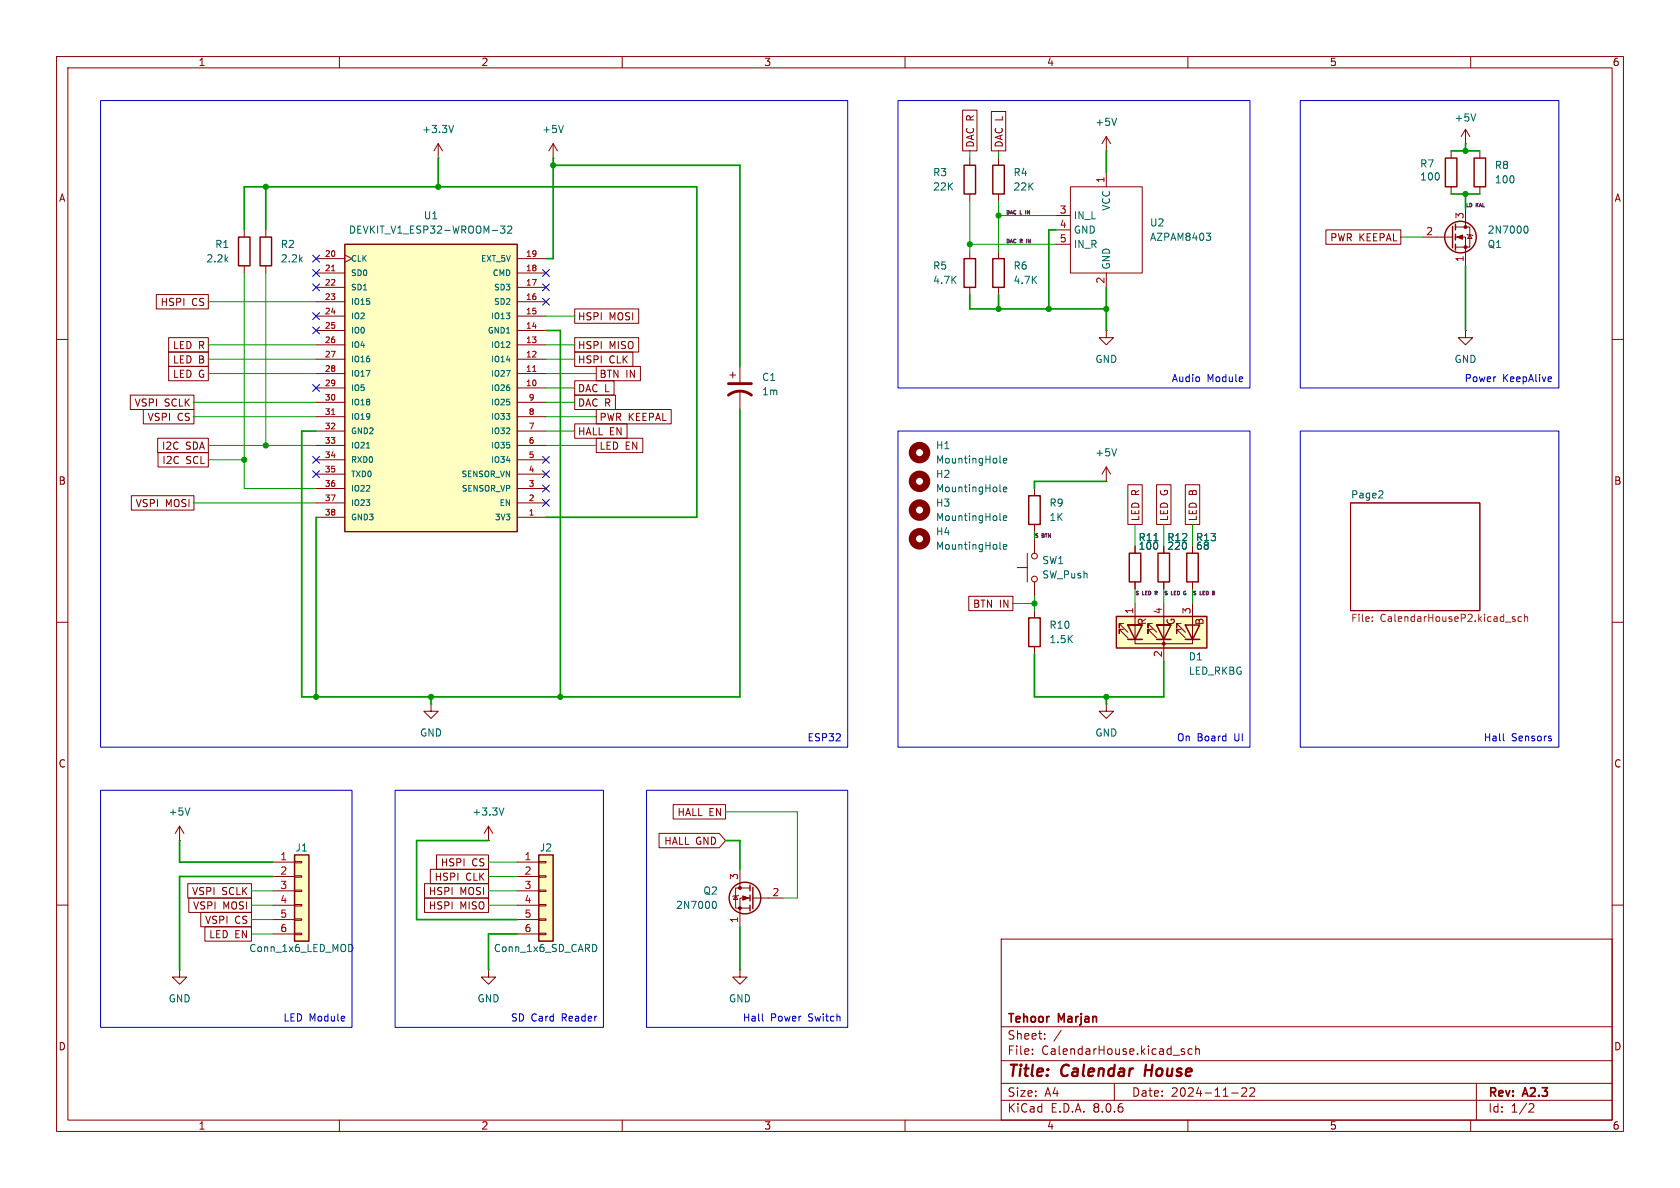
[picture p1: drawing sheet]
<svg xmlns="http://www.w3.org/2000/svg" width="297mm" height="210mm" viewBox="0 0 297 210" stroke-linecap="round" stroke-linejoin="round" font-family="sans-serif">
<g fill="none" stroke="#840000" stroke-width=".18">
<path d="M10 10h277v190h-277zM12 12h273v186h-273zM60 10v2M110 10v2M160 10v2M210 10v2M260 10v2M259.1 36.8v3.3M10 60h2M251.5 41.9h5.3M257.3 41.9h1.8v5.1M257.3 40.1h2.5v3.6h-2.5"/>
<path d="M259.3 41.4l.2 .1h.7l.1 .2M259.8 41.5l.4 .7h-.7zM285 60h2M238.8 88.9h22.8v19.1h-22.8zM10 110h2M285 110h2M10 160h2M285 160h2M177 166h108v32h-108zM60 198v2M110 198v2M160 198v2"/>
<path d="M177 194.5h108M177 191.5h108M177 187.5h108M177 181.5h108M182.5 186.3v.1M182.5 185.5v.1M184.7 183.6v.1M184.7 182.8v.1M187.6 182.1l-1.3 2M197 191.5v3M209 185.9l.4 .1 .1 .2-.3 .2h-.2M209 185.4l.4 .1"/>
<path d="M210 198v2M210.7 185.5l-.4-.1-.3 .3v.4l.2 .2h.5M211.4 185.5l.2-.1 .4 .1v.9M211.4 184.9v1.5M217.7 193.2h1.2M219.5 192.4l.6-.1 .2 .1 .1 .3-.9 1.1h.9M221 192.4l.5-.1 .2 .1 .1 .3-.9 1.1h.9M260 198v2M261 191.5v6.5M270.5 195.1l.5 .1 .2 .3-1 1.1h1"/>
</g>
<path d="M202.6 188.2l-.3 2" fill="none" stroke="#840000" stroke-width=".4"/>
<path d="M269.6 40l.1-.1a.68 .68 0 0 1 .5 .7 .68 .68 0 0 1-.5 .6h-.1M244.4 86.8l.1 .2-.1 .3-.7 .7h.8" fill="none" stroke="#006464" stroke-width=".18"/>
<path d="M242.6 109.7v.2M242.6 109.1v.1M267.8 109.1l-.3-.1-.2 .2 .1 .2 .4 .1v.3h-.5M269 109.1l-.4-.1-.2 .3 .1 .5h.5M269.5 109.1l.2-.1 .3 .1 .1 .8M269.5 108.6v1.3" fill="none" stroke="#725600" stroke-width=".18"/>
<g fill="none" stroke="#840000" stroke-width=".25">
<path d="M257.3 39.6v1M256.8 40v3.8M257.3 41.4v1M257.3 43.2v1"/>
<circle cx="258.2" cy="41.9" r="2.79"/>
</g>
<g fill="#840000" stroke="#840000" stroke-width=".18">
<path d="M257.6 41.9l1-.4v.8z"/>
<circle cx="259.1" cy="43.7" r=".25"/>
<circle cx="259.1" cy="40.1" r=".25"/>
</g>
<path d="M197.4 109h16v5.6h-16z" fill="#ffffc2"/>
<circle cx="205.7" cy="113.8" r=".25" fill="#840000" stroke="#840000" stroke-width=".18"/>
<g fill="none" stroke="#840000" stroke-width=".18">
<path d="M97.8 27.9h.1M97.8 25.4l-.8 1.3M97.8 25.4v2.5M97.8 25.4l.8 1.3M198.6 111.3h-.7v.7v-.7l1.5 1.5M198.6 110.2h-.7v.8v-.8l1.5 1.6M199.4 113h2.5M199.4 110.5h2.5zM199.4 110.5h.1M200.7 106.7v7.1h10.1v-1M203.7 111.3h-.8v.7v-.7l1.6 1.5M203.7 110.2h-.8v.8v-.8l1.6 1.6"/>
<path d="M204.5 113h2.5M204.5 110.5h2.5zM204.5 110.5h.1M205.7 106.7v10.1M208.8 111.3h-.8v.7v-.7l1.5 1.5M208.8 110.2h-.8v.8v-.8l1.5 1.6M210.8 106.7v6.3M195.6 124.5v1.2h1.2l-1.2 1.3-1.3-1.3h1.3M195.6 124.5h.1"/>
</g>
<path d="M197.4 109h16v5.6h-16zM199.4 110.5h2.5l-1.2 2.5zM199.4 113h2.5M204.5 110.5h2.5l-1.3 2.5zM204.5 113h2.5M209.5 110.5h2.6l-1.3 2.5zM209.5 113h2.6" fill="none" stroke="#840000" stroke-width=".25"/>
<path d="M99.6 22.2l-.4 1.2" fill="none" stroke="#006464" stroke-width=".18"/>
<path d="M61 43.2h30.4v50.8h-30.4z" fill="#ffffc2"/>
<path d="M175.5 29.2h2v5.1h-2zM255.5 27.9h2.1v5.1h-2.1zM42.2 41.9h2v5.1h-2zM46 41.9h2v5.1h-2zM61 43.2h30.4v50.8h-30.4zM170.4 45.7h2.1v5.1h-2.1zM181.9 87.6h2v5.1h-2zM199.6 97.8h2.1v5.1h-2.1zM204.7 97.8h2.1v5.1h-2.1zM181.9 109.2h2v5.1h-2z" fill="none" stroke="#840000" stroke-width=".25"/>
<g fill="none" stroke="#840000" stroke-width=".18">
<path d="M176.5 27.9v1.3M176.5 34.3v1.3M186.7 38.1h2.5M189.2 33h12.7v15.3h-12.7zM195.6 26.7h.1M195.6 24.1v2.6M195.6 30.5v2.5M195.6 24.1l-.8 1.3M195.6 24.1l.7 1.3M256.5 26.7v1.2M256.5 33v1.3M259.1 25.4h.1"/>
<path d="M259.1 22.9l-.8 1.2M259.1 22.9v2.5M259.1 22.9l.7 1.2M43.2 40.6v1.3M43.2 47v1.3M47 40.6v1.3M47 47v1.3M55.9 58.4h5.1M55.9 55.9h5.1M55.9 53.3h5.1M55.9 50.8h5.1M55.9 48.3h5.1"/>
<path d="M55.9 45.7h5.1M61 45.1l1.2 .6-1.2 .7M91.4 58.4h5.1M91.4 55.9h5.1M91.4 53.3h5.1M91.4 50.8h5.1M91.4 48.3h5.1M91.4 45.7h5.1M171.4 44.5v1.2M171.4 50.8v1.3M186.7 40.6h2.5M186.7 43.2h2.5"/>
<path d="M195.6 58.4v1.3h1.2l-1.2 1.3-1.3-1.3h1.3M195.6 58.4h.1M195.6 48.3v2.5M259.1 58.4v1.3h1.2l-1.2 1.3-1.3-1.3h1.3M259.1 58.4h.1M55.9 68.6h5.1M55.9 66h5.1M55.9 63.5h5.1M55.9 61h5.1M55.9 71.1h5.1M55.9 73.7h5.1M55.9 76.2h5.1"/>
<path d="M55.9 78.7h5.1M91.4 68.6h5.1M91.4 66h5.1M91.4 63.5h5.1M91.4 61h5.1M91.4 71.1h5.1M91.4 73.7h5.1M91.4 76.2h5.1M91.4 78.7h5.1M55.9 91.4h5.1M55.9 88.9h5.1M55.9 86.4h5.1"/>
<path d="M55.9 81.3h5.1M55.9 83.8h5.1M91.4 91.4h5.1M91.4 88.9h5.1M91.4 86.4h5.1M91.4 81.3h5.1M91.4 83.8h5.1M181.6 97.8v5.1M182.9 86.4v1.2M182.9 92.7v1.3M182.9 95.3v2.5M195.6 85.1h.1"/>
<path d="M195.6 82.6l-.8 1.2M195.6 82.6v2.5M195.6 82.6l.7 1.2M200.7 96.5v1.3M179.8 100.3h1.8M182.9 102.9v2.5M182.9 108v1.2M182.9 114.3v1.3M200.7 102.9v1.2M205.7 102.9v1.2M31.7 148.6h.1M31.7 146.1l-.7 1.2"/>
<path d="M31.7 146.1v2.5M31.7 146.1l.8 1.2M86.4 148.6h.1M86.4 146.1l-.8 1.2M86.4 146.1v2.5M86.4 146.1l.7 1.2M31.7 171.5v1.2h1.3l-1.3 1.3-1.2-1.3h1.2M31.7 171.5h.1"/>
<circle cx="182.9" cy="98.3" r=".51"/>
<circle cx="182.9" cy="102.4" r=".51"/>
</g>
<path d="M58.6 47.9h.6M58.6 73.3h.6M94.2 65.7h.6" fill="none" stroke="#a90000" stroke-width=".18"/>
<g fill="none" stroke="#006464" stroke-width=".18">
<path d="M88.5 39.9h.8l-.5 .5 .4 .2v.5l-.2 .1-.5-.1M197.4 20.9l-.4 1.3M260.9 20.1l-.4 1.3M89.7 40.1l.5-.2 .3 .4-.8 .9h.8M213.2 41.2h.8l-.4 .5M213.8 41.7l.2 .2v.3l-.2 .3M64.8 79.2h.6M197.4 79.3l-.4 1.3M176.8 96.9l.2 .2M176.8 86.8l.2 .1M176.8 81.7l.2 .2M177.4 96.7l.6-.1-.1-.3h-.3l-.2 .1v.6h.5"/>
<path d="M177.4 81.4l.6-.1-.1-.2-.3-.1-.2 .2v.6h.5M177.4 86.5l.6-.1-.1-.2-.3-.1-.2 .2v.6h.5M204 95.6h.7M33.6 142.8l-.5 1.3M89.1 142.8l-.4 1.3"/>
</g>
<g fill="none" stroke="#840000" stroke-width="1.3">
<circle cx="162.6" cy="85.1" r="1.27"/>
<circle cx="162.6" cy="80" r="1.27"/>
<circle cx="162.6" cy="95.2" r="1.27"/>
</g>
<path d="M52.1 151.1h2.5v15.3h-2.5z" fill="#ffffc2"/>
<g fill="none" stroke="#840000" stroke-width=".18">
<path d="M171.4 27.9v1.3M171.4 34.3v1.3M176.5 44.5v1.2M176.5 50.8v1.3M48.3 152.4h3.8M48.3 154.9h3.8M48.3 157.5h3.8M52.1 159.9h1.2v.2h-1.2zM52.1 157.4h1.2v.2h-1.2zM52.1 154.8h1.2v.3h-1.2zM52.1 152.3h1.2v.2h-1.2zM48.3 160h3.8"/>
<path d="M48.3 162.6h3.8M48.3 165.1h3.8M52.1 165h1.2v.2h-1.2zM52.1 162.4h1.2v.3h-1.2zM86.4 171.5v1.2h1.2l-1.2 1.3-1.3-1.3h1.3M86.4 171.5h.1"/>
</g>
<path d="M170.4 29.2h2.1v5.1h-2.1zM175.5 45.7h2v5.1h-2zM52.1 151.1h2.5v15.3h-2.5z" fill="none" stroke="#840000" stroke-width=".25"/>
<path d="M62 166.9a.68 .68 0 0 1 .4 .7 .68 .68 0 0 1-.4 .6" fill="none" stroke="#006464" stroke-width=".18"/>
<path d="M95.2 151.1h2.6v15.3h-2.6z" fill="#ffffc2"/>
<g fill="none" stroke="#840000" stroke-width=".18">
<path d="M170.2 19.5h2.5v7.2h-2.5zM175.3 19.7h2.5v7h-2.5zM77.5 27.9h.1M77.5 25.4l-.8 1.3M77.5 25.4v2.5M77.5 25.4l.7 1.3M261.6 26.7v1.2M261.6 33v1.3M27.6 52.1h9.2v2.5h-9.2zM29.8 59.7h7v2.5h-7zM101.6 59.7h11.3v2.5h-11.3zM101.6 54.6h11.3v2.6h-11.3z"/>
<path d="M234.4 40.6h13.2v2.6h-13.2zM23 69.8h11.3v2.6h-11.3zM25.3 72.4h9v2.5h-9zM27.9 77.5h8.9v2.5h-8.9zM29.8 64.8h7v2.5h-7zM29.8 62.2h7v2.6h-7zM101.6 62.2h10.3v2.6h-10.3zM101.6 74.9h9.3v2.6h-9.3zM101.6 67.3h7v2.6h-7zM101.6 69.8h7.2v2.6h-7.2zM105.4 72.4h13.3v2.5h-13.3zM105.4 77.5h8.2v2.5h-8.2z"/>
<path d="M105.4 64.8h7.8v2.5h-7.8zM129 66.3h1M129.5 65.8v1M130.8 64.8v2.8M130.8 69.1v3.3M23.2 87.6h11.1v2.6h-11.1zM27.9 80h8.9v2.6h-8.9zM199.4 85.7h2.5v7h-2.5zM200.7 96.5v1.3M204.5 85.7h2.5v7h-2.5zM209.5 85.7h2.6v7h-2.6zM171.3 105.4h7.8v2.6h-7.8z"/>
<path d="M200.7 102.9v1.2M205.7 102.9v1.2M210.8 102.9v1.2M76.2 124.5v1.2h1.3l-1.3 1.3-1.3-1.3h1.3M76.2 124.5h.1M33.2 156.2h11.2v2.6h-11.2zM33.4 158.7h11v2.6h-11zM75 158.7h11.4v2.6h-11.4zM75 156.2h11.4v2.6h-11.4zM76.1 153.7h10.3v2.5h-10.3zM77.2 151.1h9.2v2.6h-9.2zM91.4 152.4h3.8"/>
<path d="M91.4 154.9h3.8M91.4 157.5h3.8M95.2 159.9h1.3v.2h-1.3zM95.2 157.4h1.3v.2h-1.3zM95.2 154.8h1.3v.3h-1.3zM95.2 152.3h1.3v.2h-1.3zM116.5 147.3h10.7l1.1 1.3-1.1 1.3h-10.7zM119 142.2h9.3v2.6h-9.3zM130 158.4l.4 .6h-.7zM130.6 158.2l-.2 .2h-.7l-.2 .1M130.8 153.7v3.3M132.6 158.8h-1.8v5"/>
<path d="M132.6 157h-2.6v3.5h2.6M133.1 158.8h5.3M35.5 161.3h8.9v2.5h-8.9zM36.2 163.8h8.2v2.6h-8.2zM91.4 160h3.8M91.4 162.6h3.8M91.4 165.1h3.8M95.2 165h1.3v.2h-1.3zM95.2 162.4h1.3v.3h-1.3zM130.8 171.5v1.2h1.3l-1.3 1.3-1.3-1.3h1.3M130.8 171.5h.1"/>
</g>
<g fill="none" stroke="#840000" stroke-width=".25">
<path d="M260.6 27.9h2v5.1h-2zM209.8 97.8h2v5.1h-2zM95.2 151.1h2.6v15.3h-2.6zM132.6 156.5v1M132.6 158.2v1.1M133.1 156.8v3.9M132.6 160v1"/>
<circle cx="131.7" cy="158.7" r="2.79"/>
</g>
<path d="M80.2 22.2l-.4 1.2M176.8 91.8l.2 .2M177.4 91.6l.6-.1-.1-.3h-.3l-.2 .2v.6h.5M204 95.6h.7M126.1 159.4l.1-.1a.68 .68 0 0 1 .5 .7 .68 .68 0 0 1-.5 .6l-.1-.1M105.1 166.9a.68 .68 0 0 1 .4 .7 .68 .68 0 0 1-.4 .6" fill="none" stroke="#006464" stroke-width=".18"/>
<path d="M128.8 69.9a3.3 3.3 0 0 1 4 0M128.8 67.8h4" fill="none" stroke="#840000" stroke-width=".51"/>
<circle cx="162.6" cy="90.2" r="1.27" fill="none" stroke="#840000" stroke-width="1.3"/>
<g fill="#840000" stroke="#840000" stroke-width=".18">
<path d="M131.3 158.4l1 .4-1 .3z"/>
<circle cx="130.8" cy="160.5" r=".25"/>
<circle cx="130.8" cy="157" r=".25"/>
</g>
<path d="M181.3 37.2v.6M181.5 42.3v.6M204.2 104.8h.2M204.4 104.8l.2 .3M204.4 104.5h-.2v.6M209.5 104.5a.34 .34 0 0 0-.2 .3 .34 .34 0 0 0 .2 .3M214.4 104.8h.2M214.6 104.5h-.2v.6h.2" fill="none" stroke="#0f0f0f" stroke-width=".18"/>
<g fill="none" stroke="#0000c2" stroke-width=".18">
<path d="M17.8 17.8h132.1v114.3h-132.1zM158.7 17.8h62.3v50.8h-62.3zM229.9 17.8h45.7v50.8h-45.7zM158.7 76.2h62.3v55.9h-62.3zM229.9 76.2h45.7v55.9h-45.7zM274.1 66.6l.2 .3-.6 .1M274.2 67.4l-.1 .1M17.8 139.7h44.4v41.9h-44.4zM69.8 139.7h36.9v41.9h-36.9zM114.3 139.7h35.6v41.9h-35.6zM265.8 129.7v1.1l.2 .2M274.2 130.6v.3"/>
<path d="M134.8 179.2v1.1l.2 .2"/>
</g>
<g fill="none" stroke="#009600" stroke-width=".18">
<path d="M171.4 26.7v1.2M171.4 35.6v8.9M176.5 26.7v1.2M176.5 35.6v8.9M176.5 38.1h10.2M36.8 53.3h19.1M43.2 48.3v38.1h12.7M47 48.3v30.4M96.5 55.9h5.1M171.4 43.2h15.3M247.6 41.9h3.9M34.3 73.7h21.6"/>
<path d="M34.3 71.1h21.6M36.8 66h19.1M36.8 78.7h19.1M36.8 61h19.1M36.8 63.5h19.1M96.5 66h8.9M96.5 73.7h8.9M96.5 78.7h8.9M96.5 71.1h5.1M96.5 61h5.1M96.5 63.5h5.1M96.5 68.6h5.1"/>
<path d="M96.5 76.2h5.1M34.3 88.9h21.6M36.8 81.3h6.4M182.9 94v1.3M200.7 92.7v3.8M205.7 92.7v3.8M210.8 92.7v3.8M179.1 106.7h3.8M182.9 105.4v2.6M200.7 104.1v2.6M205.7 104.1v2.6M210.8 104.1v2.6"/>
<path d="M44.4 157.5h3.9M86.4 154.9h5M86.4 152.4h5M86.4 157.5h5M128.3 143.5h12.7v15.3h-2.6M44.4 160h3.9M44.4 162.6h3.9M44.4 165.1h3.9M86.4 160h5"/>
</g>
<g fill="none" stroke="#009600" stroke-width=".3">
<path d="M47 33v7.6M77.5 27.9v5.1M97.8 29.2h33v35.6M97.8 27.9v17.8h-1.3M195.6 26.7v3.8M256.5 26.7h5.1M256.5 34.3h5.1M259.1 25.4v1.3M259.1 34.3v2.5M43.2 40.6v-7.6h80v58.4h-26.7M96.5 58.4h2.6v64.8M171.4 52.1v2.5h24.2"/>
<path d="M176.5 52.1v2.5M186.7 40.6h-1.3v14M195.6 50.8v7.6M259.1 47v11.4M130.8 72.4v50.8h-77.5v-47h2.6M55.9 91.4v31.8M195.6 85.1h-12.7v1.3M182.9 115.6v7.6h22.8v-6.4M76.2 123.2v1.3M195.6 123.2v1.3M31.7 148.6v3.8h16.6M48.3 154.9h-16.6v16.6"/>
<path d="M86.4 148.6h-12.7v14h17.7M128.3 148.6h2.5v5.1M91.4 165.1h-5v6.4M130.8 163.8v7.7"/>
</g>
<g fill="none" stroke="#000084" stroke-width=".18">
<path d="M55.3 50.2l1.2 1.2M55.3 57.8l1.2 1.2M55.3 45.1l1.2 1.2M55.3 55.3l1.2 1.2M55.3 47.7l1.2 1.2M56.5 50.2l-1.2 1.2M56.5 57.8l-1.2 1.2M56.5 45.1l-1.2 1.2M56.5 55.3l-1.2 1.2M56.5 47.7l-1.2 1.2M95.9 50.2l1.2 1.2M95.9 52.7l1.2 1.2"/>
<path d="M95.9 47.7l1.2 1.2M97.1 50.2l-1.2 1.2M97.1 52.7l-1.2 1.2M97.1 47.7l-1.2 1.2M55.3 68l1.2 1.2M56.5 68l-1.2 1.2M55.3 80.7l1.2 1.2M55.3 83.2l1.2 1.2M56.5 80.7l-1.2 1.2M56.5 83.2l-1.2 1.2M95.9 83.2l1.2 1.2M95.9 80.7l1.2 1.2"/>
<path d="M95.9 85.8l1.2 1.2M95.9 88.3l1.2 1.2M97.1 83.2l-1.2 1.2M97.1 80.7l-1.2 1.2M97.1 85.8l-1.2 1.2M97.1 88.3l-1.2 1.2"/>
</g>
<g fill="#009600" stroke="#009600" stroke-width=".18">
<circle cx="99.1" cy="123.2" r=".46"/>
<circle cx="47" cy="33" r=".46"/>
<circle cx="43.2" cy="81.3" r=".46"/>
<circle cx="76.2" cy="123.2" r=".46"/>
<circle cx="55.9" cy="123.2" r=".46"/>
<circle cx="47" cy="78.7" r=".46"/>
<circle cx="259.1" cy="34.3" r=".46"/>
<circle cx="259.1" cy="26.7" r=".46"/>
<circle cx="195.6" cy="123.2" r=".46"/>
<circle cx="182.9" cy="106.7" r=".46"/>
<circle cx="171.4" cy="43.2" r=".46"/>
<circle cx="176.5" cy="38.1" r=".46"/>
<circle cx="195.6" cy="54.6" r=".46"/>
<circle cx="185.4" cy="54.6" r=".46"/>
<circle cx="176.5" cy="54.6" r=".46"/>
<circle cx="77.5" cy="33" r=".46"/>
<circle cx="97.8" cy="29.2" r=".46"/>
</g>
<g font-size="2.8" fill="#840000">
<text x="178" y="190.9">Title:</text>
<text x="187.7" y="190.9">Calendar</text>
<text x="203.2" y="190.9">House</text>
</g>
<g font-size="2.1" fill="#840000">
<text x="178" y="184">Sheet:</text>
<text x="178" y="181.2">Tehoor</text>
<text x="187.2" y="181.2">Marjan</text>
<text x="178" y="186.7">File:</text>
<text x="184.1" y="186.7">CalendarHouse.kicad_sch</text>
<text x="178" y="196.9">KiCad</text>
<text x="178" y="194.1">Size:</text>
<text x="184.7" y="194.1">A4</text>
<text x="185.7" y="196.9">E.D.A.</text>
<text x="193.3" y="196.9">8.0.6</text>
<text x="200" y="194.1">Date:</text>
<text x="207" y="194.1">2024-11-22</text>
<text x="263" y="194.3">Rev:</text>
<text x="263" y="196.9">Id:</text>
<text x="267.1" y="196.9">1/2</text>
<text x="269.4" y="194.3">A2.3</text>
</g>
<g font-size="1.8" fill="#840000">
<text x="35" y="11.9">1</text>
<text x="85" y="11.9">2</text>
<text x="135" y="11.9">3</text>
<text x="185" y="11.9">4</text>
<text x="235" y="11.9">5</text>
<text x="285" y="11.9">6</text>
<text x="172.4" y="26.2" transform="rotate(-90 172.4 26.2)">DAC R</text>
<text x="177.5" y="26.2" transform="rotate(-90 177.5 26.2)">DAC L</text>
<text x="10.3" y="35.9">A</text>
<text x="285.3" y="35.9">A</text>
<text x="235.1" y="42.9">PWR KEEPAL</text>
<text x="28.3" y="54.3">HSPI</text>
<text x="33.9" y="54.3">CS</text>
<text x="102.1" y="56.8">HSPI</text>
<text x="107.7" y="56.8">MOSI</text>
<text x="30.5" y="61.9">LED R</text>
<text x="30.5" y="64.5">LED B</text>
<text x="102.1" y="61.9">HSPI</text>
<text x="102.1" y="64.5">HSPI</text>
<text x="107.7" y="61.9">MISO</text>
<text x="107.7" y="64.5">CLK</text>
<text x="30.5" y="67">LED G</text>
<text x="102.1" y="69.5">DAC L</text>
<text x="105.9" y="67">BTN IN</text>
<text x="23.7" y="72.1">VSPI</text>
<text x="26" y="74.6">VSPI</text>
<text x="29" y="72.1">SCLK</text>
<text x="31.3" y="74.6">CS</text>
<text x="102.1" y="77.2">HALL EN</text>
<text x="102.1" y="72.1">DAC R</text>
<text x="105.9" y="74.6">PWR KEEPAL</text>
<text x="28.5" y="79.7">I2C</text>
<text x="28.6" y="82.2">I2C</text>
<text x="32.8" y="79.7">SDA</text>
<text x="32.8" y="82.2">SCL</text>
<text x="105.9" y="79.7">LED EN</text>
<text x="10.3" y="85.9">B</text>
<text x="23.9" y="89.9">VSPI</text>
<text x="29.2" y="89.9">MOSI</text>
<text x="285.3" y="85.9">B</text>
<text x="201.6" y="92.2" transform="rotate(-90 201.6 92.2)">LED R</text>
<text x="206.7" y="92.2" transform="rotate(-90 206.7 92.2)">LED G</text>
<text x="211.8" y="92.2" transform="rotate(-90 211.8 92.2)">LED B</text>
<text x="206.3" y="97.4">220</text>
<text x="211.3" y="97.4">68</text>
<text x="171.9" y="107.6">BTN IN</text>
<text x="202.8" y="110.6" transform="rotate(-90 202.8 110.6)">R</text>
<text x="207.9" y="110.6" transform="rotate(-90 207.9 110.6)">G</text>
<text x="213" y="110.6" transform="rotate(-90 213 110.6)">B</text>
<text x="10.3" y="135.9">C</text>
<text x="285.3" y="135.9">C</text>
<text x="117.3" y="149.5">HALL GND</text>
<text x="119.7" y="144.5">HALL EN</text>
<text x="76.7" y="155.9">HSPI</text>
<text x="77.8" y="153.4">HSPI</text>
<text x="82.3" y="155.9">CLK</text>
<text x="83.4" y="153.4">CS</text>
<text x="33.9" y="158.4">VSPI</text>
<text x="34" y="161">VSPI</text>
<text x="39.2" y="158.4">SCLK</text>
<text x="39.4" y="161">MOSI</text>
<text x="75.7" y="161">HSPI</text>
<text x="75.7" y="158.4">HSPI</text>
<text x="81.3" y="161">MISO</text>
<text x="81.3" y="158.4">MOSI</text>
<text x="36.2" y="163.5">VSPI</text>
<text x="36.9" y="166.1">LED EN</text>
<text x="41.5" y="163.5">CS</text>
<text x="10.3" y="185.9">D</text>
<text x="285.3" y="185.9">D</text>
<text x="35" y="199.9">1</text>
<text x="85" y="199.9">2</text>
<text x="135" y="199.9">3</text>
<text x="185" y="199.9">4</text>
<text x="235" y="199.9">5</text>
<text x="285" y="199.9">6</text>
</g>
<g font-size="1.8" fill="#006464">
<text x="74.5" y="23.7">+3.3V</text>
<text x="95.8" y="23.7">+5V</text>
<text x="193.5" y="22.5">+5V</text>
<text x="257" y="21.7">+5V</text>
<text x="251" y="29.8">R7</text>
<text x="164.9" y="31.3">R3</text>
<text x="164.9" y="33.9">22K</text>
<text x="179.1" y="31.3">R4</text>
<text x="179.1" y="33.9">22K</text>
<text x="251" y="32.1">100</text>
<text x="264.2" y="30.1">R8</text>
<text x="264.2" y="32.6">100</text>
<text x="61.6" y="41.5">DEVKIT_V1_ESP32-WROOM-32</text>
<text x="74.8" y="39">U1</text>
<text x="189.7" y="39">IN_L</text>
<text x="189.7" y="41.5">GND</text>
<text x="196.4" y="37.4" transform="rotate(-90 196.4 37.4)">VCC</text>
<text x="203.2" y="40.2">U2</text>
<text x="262.9" y="41.5">2N7000</text>
<text x="36.4" y="46.6">2.2k</text>
<text x="37.9" y="44">R1</text>
<text x="49.5" y="44">R2</text>
<text x="49.5" y="46.6">2.2k</text>
<text x="164.9" y="47.9">R5</text>
<text x="179.1" y="47.9">R6</text>
<text x="189.7" y="44">IN_R</text>
<text x="196.4" y="47.8" transform="rotate(-90 196.4 47.8)">GND</text>
<text x="203.2" y="42.8">AZPAM8403</text>
<text x="262.9" y="44">Q1</text>
<text x="164.9" y="50.4">4.7K</text>
<text x="179.1" y="50.4">4.7K</text>
<text x="193.5" y="64.4">GND</text>
<text x="257" y="64.4">GND</text>
<text x="134.6" y="67.5">C1</text>
<text x="134.6" y="70.1">1m</text>
<text x="165.4" y="79.6">H1</text>
<text x="165.4" y="82.1">MountingHole</text>
<text x="193.5" y="80.9">+5V</text>
<text x="165.4" y="84.7">H2</text>
<text x="165.4" y="87.2">MountingHole</text>
<text x="165.4" y="89.8">H3</text>
<text x="185.4" y="89.8">R9</text>
<text x="238.8" y="88.2">Page2</text>
<text x="165.4" y="94.8">H4</text>
<text x="165.4" y="92.3">MountingHole</text>
<text x="185.4" y="92.3">1K</text>
<text x="201.2" y="95.9">R11</text>
<text x="206.3" y="95.9">R12</text>
<text x="211.3" y="95.9">R13</text>
<text x="165.4" y="97.4">MountingHole</text>
<text x="184.2" y="99.9">SW1</text>
<text x="201.2" y="97.4">100</text>
<text x="184.2" y="102.5">SW_Push</text>
<text x="185.4" y="111.4">R10</text>
<text x="185.4" y="113.9">1.5K</text>
<text x="210.1" y="116.9">D1</text>
<text x="210.1" y="119.5">LED_RKBG</text>
<text x="74.2" y="130.4">GND</text>
<text x="193.5" y="130.4">GND</text>
<text x="29.7" y="144.4">+5V</text>
<text x="83.4" y="144.4">+3.3V</text>
<text x="52.1" y="150.7">J1</text>
<text x="95.3" y="150.7">J2</text>
<text x="119.4" y="160.9">2N7000</text>
<text x="124.2" y="158.3">Q2</text>
<text x="44" y="168.5">Conn_1x6_LED_MOD</text>
<text x="87.2" y="168.5">Conn_1x6_SD_CARD</text>
<text x="29.7" y="177.4">GND</text>
<text x="84.3" y="177.4">GND</text>
<text x="128.8" y="177.4">GND</text>
</g>
<g font-size="1.8" fill="#a90000">
<text x="195.3" y="32.5" transform="rotate(-90 195.3 32.5)">1</text>
<text x="187.3" y="37.8">3</text>
<text x="187.3" y="40.4">4</text>
<text x="252" y="41.7">2</text>
<text x="258.8" y="38.8" transform="rotate(-90 258.8 38.8)">3</text>
<text x="187.3" y="42.9">5</text>
<text x="258.8" y="46.4" transform="rotate(-90 258.8 46.4)">1</text>
<text x="195.3" y="50.2" transform="rotate(-90 195.3 50.2)">2</text>
<text x="200.4" y="108.7" transform="rotate(-90 200.4 108.7)">1</text>
<text x="205.5" y="108.7" transform="rotate(-90 205.5 108.7)">4</text>
<text x="210.6" y="108.7" transform="rotate(-90 210.6 108.7)">3</text>
<text x="205.5" y="116.3" transform="rotate(-90 205.5 116.3)">2</text>
<text x="49.5" y="152.1">1</text>
<text x="49.5" y="154.7">2</text>
<text x="92.6" y="152.1">1</text>
<text x="92.6" y="154.7">2</text>
<text x="130.6" y="155.6" transform="rotate(-90 130.6 155.6)">3</text>
<text x="49.5" y="157.2">3</text>
<text x="49.5" y="159.8">4</text>
<text x="92.6" y="157.2">3</text>
<text x="92.6" y="159.8">4</text>
<text x="136.5" y="158.5">2</text>
<text x="49.5" y="162.3">5</text>
<text x="49.5" y="164.8">6</text>
<text x="92.6" y="162.3">5</text>
<text x="92.6" y="164.8">6</text>
<text x="130.6" y="163.3" transform="rotate(-90 130.6 163.3)">1</text>
</g>
<g font-size="1.8" fill="#0000c2">
<text x="207.1" y="67.6">Audio</text>
<text x="213.4" y="67.6">Module</text>
<text x="258.8" y="67.6">Power</text>
<text x="265.6" y="67.6">KeepAlive</text>
<text x="142.7" y="131.1">ESP32</text>
<text x="208" y="131.1">On</text>
<text x="211.6" y="131.1">Board</text>
<text x="218.3" y="131.1">UI</text>
<text x="262.2" y="131.1">Hall</text>
<text x="267.2" y="131.1">Sensors</text>
<text x="50" y="180.7">LED Module</text>
<text x="90.2" y="180.7">SD Card</text>
<text x="99.4" y="180.7">Reader</text>
<text x="131.2" y="180.7">Hall</text>
<text x="136.2" y="180.7">Power</text>
<text x="143" y="180.7">Switch</text>
</g>
<g font-size="1.8" fill="#725600">
<text x="238.8" y="110.3">File:</text>
<text x="244" y="110.3">CalendarHouseP2.kicad_sch</text>
</g>
<g font-size="1.4" fill="#a90000">
<text x="57.3" y="45.5">20</text>
<text x="92.9" y="45.5">19</text>
<text x="57.3" y="48">21</text>
<text x="57.3" y="50.5">22</text>
<text x="57.3" y="53.1">23</text>
<text x="92.9" y="53.1">16</text>
<text x="92.9" y="50.5">17</text>
<text x="92.9" y="48">18</text>
<text x="57.3" y="55.6">24</text>
<text x="57.3" y="58.2">25</text>
<text x="92.9" y="58.2">14</text>
<text x="92.9" y="55.6">15</text>
<text x="57.3" y="60.7">26</text>
<text x="57.3" y="63.2">27</text>
<text x="57.3" y="65.8">28</text>
<text x="92.9" y="65.8">11</text>
<text x="92.9" y="63.2">12</text>
<text x="92.9" y="60.7">13</text>
<text x="57.3" y="68.3">29</text>
<text x="57.3" y="70.9">30</text>
<text x="92.9" y="68.3">10</text>
<text x="93.4" y="70.9">9</text>
<text x="57.3" y="73.4">31</text>
<text x="57.3" y="75.9">32</text>
<text x="93.4" y="75.9">7</text>
<text x="93.4" y="73.4">8</text>
<text x="57.3" y="78.5">33</text>
<text x="57.3" y="81">34</text>
<text x="57.3" y="83.6">35</text>
<text x="93.4" y="83.6">4</text>
<text x="93.4" y="81">5</text>
<text x="93.4" y="78.5">6</text>
<text x="57.3" y="86.1">36</text>
<text x="57.3" y="88.6">37</text>
<text x="93.4" y="88.6">2</text>
<text x="93.4" y="86.1">3</text>
<text x="57.3" y="91.2">38</text>
<text x="93.4" y="91.2">1</text>
</g>
<g font-size="1.4" fill="#006464">
<text x="62" y="46.5">CLK</text>
<text x="84.9" y="46.5">EXT_5V</text>
<text x="62" y="49">SD0</text>
<text x="62" y="51.5">SD1</text>
<text x="87" y="49">CMD</text>
<text x="87.2" y="51.5">SD3</text>
<text x="62" y="54.1">IO15</text>
<text x="62" y="56.6">IO2</text>
<text x="62" y="59.2">IO0</text>
<text x="86.1" y="59.2">GND1</text>
<text x="86.7" y="56.6">IO13</text>
<text x="87.2" y="54.1">SD2</text>
<text x="62" y="61.7">IO4</text>
<text x="62" y="64.2">IO16</text>
<text x="86.7" y="64.2">IO14</text>
<text x="86.7" y="61.7">IO12</text>
<text x="62" y="66.8">IO17</text>
<text x="62" y="69.3">IO5</text>
<text x="62" y="71.9">IO18</text>
<text x="86.7" y="69.3">IO26</text>
<text x="86.7" y="66.8">IO27</text>
<text x="86.7" y="71.9">IO25</text>
<text x="62" y="74.4">IO19</text>
<text x="62" y="76.9">GND2</text>
<text x="86.7" y="76.9">IO32</text>
<text x="86.7" y="74.4">IO33</text>
<text x="62" y="79.5">IO21</text>
<text x="62" y="82">RXD0</text>
<text x="86.7" y="82">IO34</text>
<text x="86.7" y="79.5">IO35</text>
<text x="62" y="84.6">TXD0</text>
<text x="62" y="87.1">IO22</text>
<text x="62" y="89.6">IO23</text>
<text x="81.5" y="84.6">SENSOR_VN</text>
<text x="81.5" y="87.1">SENSOR_VP</text>
<text x="88.2" y="89.6">EN</text>
<text x="62" y="92.2">GND3</text>
<text x="87.4" y="92.2">3V3</text>
</g>
<g font-size=".9" fill="#0f0f0f">
<text x="177.8" y="37.9">DAC</text>
<text x="180.4" y="37.9">L</text>
<text x="181.8" y="37.9">IN</text>
<text x="259.1" y="36.7">LD</text>
<text x="261" y="36.7">KAL</text>
<text x="177.8" y="43">DAC</text>
<text x="180.4" y="43">R</text>
<text x="181.9" y="43">IN</text>
<text x="182.9" y="95.1">S</text>
<text x="184.3" y="95.1">BTN</text>
<text x="200.7" y="105.2">S</text>
<text x="202.1" y="105.2">LED</text>
<text x="204.6" y="105.2">R</text>
<text x="205.7" y="105.2">S</text>
<text x="207.2" y="105.2">LED</text>
<text x="209.7" y="105.2">G S</text>
<text x="212.2" y="105.2">LED</text>
<text x="214.8" y="105.2">B</text>
</g>
</svg>
